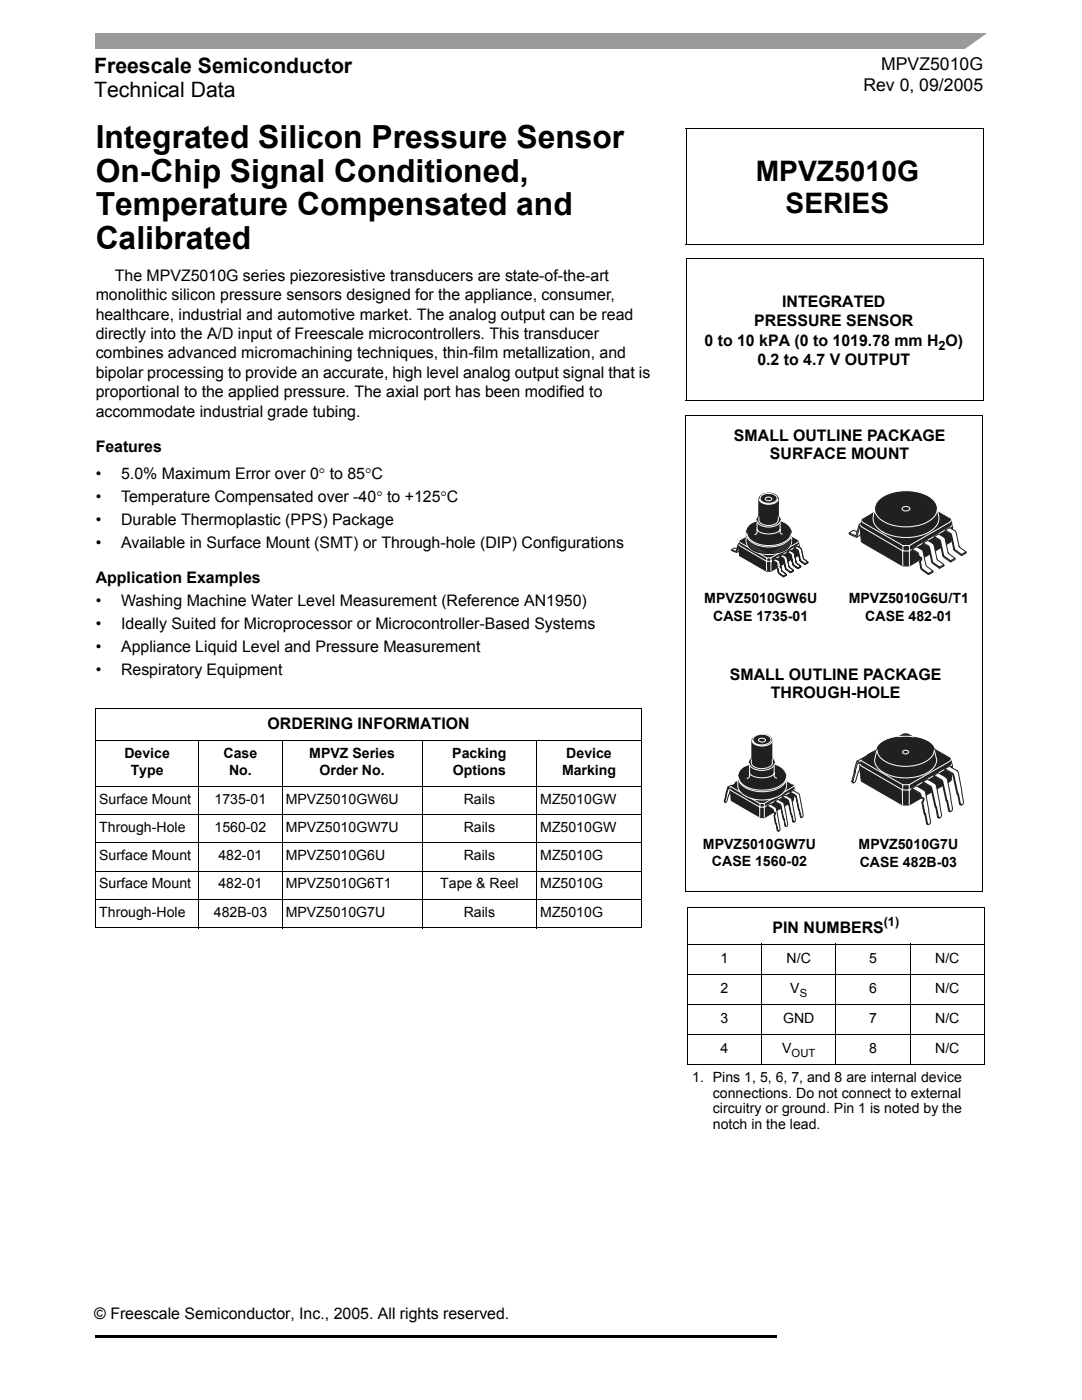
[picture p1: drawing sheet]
<svg xmlns="http://www.w3.org/2000/svg" width="216mm" height="279mm" viewBox="0 0 216 279" stroke-linecap="round" stroke-linejoin="round" font-family="sans-serif">
<path d="M19.1 266.4h135.7v.5h-135.7zM154.8 266.4h.2v.5h-.2z" fill="#000"/>
<path d="M19 6.6h177.8v3.2h-177.8z" fill="#9a9a9a"/>
<path d="M192 10.2l5.3-3.8h1.5v3.8z" fill="#fff"/>
<g fill="#fff">
<path d="M157.4 253.2h39.6v13.9h-39.6z"/>
<path d="M19.1 141.4h108.9v6.3h-108.9z"/>
<path d="M19.1 156.9h20.5v5.7h-20.5z"/>
<path d="M39.6 156.9h16.7v5.7h-16.7z"/>
<path d="M56.3 156.9h27.9v5.7h-27.9z"/>
<path d="M84.2 156.9h22.9v5.7h-22.9z"/>
<path d="M107.1 156.9h20.9v5.7h-20.9z"/>
<path d="M19.1 162.6h20.5v5.6h-20.5z"/>
<path d="M39.6 162.6h16.7v5.6h-16.7z"/>
<path d="M56.3 162.6h27.9v5.6h-27.9z"/>
<path d="M84.2 162.6h22.9v5.6h-22.9z"/>
<path d="M107.1 162.6h20.9v5.6h-20.9z"/>
<path d="M19.1 168.2h20.5v5.6h-20.5z"/>
<path d="M39.6 168.2h16.7v5.6h-16.7z"/>
<path d="M56.3 168.2h27.9v5.6h-27.9z"/>
<path d="M84.2 168.2h22.9v5.6h-22.9z"/>
<path d="M107.1 168.2h20.9v5.6h-20.9z"/>
<path d="M19.1 173.8h20.5v5.7h-20.5z"/>
<path d="M39.6 173.8h16.7v5.7h-16.7z"/>
<path d="M56.3 173.8h27.9v5.7h-27.9z"/>
<path d="M84.2 173.8h22.9v5.7h-22.9z"/>
<path d="M107.1 173.8h20.9v5.7h-20.9z"/>
<path d="M19.1 179.5h20.5v5.6h-20.5z"/>
<path d="M39.6 179.5h16.7v5.6h-16.7z"/>
<path d="M56.3 179.5h27.9v5.6h-27.9z"/>
<path d="M84.2 179.5h22.9v5.6h-22.9z"/>
<path d="M107.1 179.5h20.9v5.6h-20.9z"/>
</g>
<g fill="none" stroke="#000" stroke-width=".2">
<path d="M136.9 25.7h59.3M136.9 25.6v23.1M196.2 25.7v23.1M136.8 48.7h59.4M136.9 51.6h59.3M136.9 51.6v28.3M196.2 51.6v28.3M136.8 79.9h59.4M19 141.4h109.1M19 147.7h109.1M19 156.9h109.1M19.1 141.5v43.5"/>
<path d="M39.6 147.7v37.5M56.3 147.7v37.5M84.2 147.7v37.5M107.1 147.7v37.5M128 141.5v43.5M19 162.6h109.1M19 168.2h109.1M19 173.8h109.1M19 179.5h109.1M19 185.1h109.1"/>
</g>
<path d="M136.8 25.6l.1 .2zM196.1 25.6l.1 .1zM136.8 48.7l.2 .1zM196.2 48.7v.1z" fill="#000"/>
<g fill="#fff">
<path d="M137.2 181.2h59.2v7.2h-59.2z"/>
<path d="M137.2 188.4h14.8v6h-14.8z"/>
<path d="M152 188.4h14.8v6h-14.8z"/>
<path d="M166.8 188.4h14.8v6h-14.8z"/>
<path d="M181.6 188.4h14.8v6h-14.8z"/>
<path d="M137.2 194.4h14.8v6h-14.8z"/>
<path d="M152 194.4h14.8v6h-14.8z"/>
<path d="M166.8 194.4h14.8v6h-14.8z"/>
<path d="M181.6 194.4h14.8v6h-14.8z"/>
<path d="M137.2 200.4h14.8v6h-14.8z"/>
<path d="M152 200.4h14.8v6h-14.8z"/>
<path d="M166.8 200.4h14.8v6h-14.8z"/>
<path d="M181.6 200.4h14.8v6h-14.8z"/>
<path d="M137.2 206.4h14.8v6h-14.8z"/>
<path d="M152 206.4h14.8v6h-14.8z"/>
<path d="M166.8 206.4h14.8v6h-14.8z"/>
<path d="M181.6 206.4h14.8v6h-14.8z"/>
</g>
<g fill="none" stroke="#000" stroke-width=".2">
<path d="M136.8 82.9h59.4M136.8 82.8v95.2M196.1 82.9v95.2M136.7 178h59.4M137.1 181.2h59.4M137.1 188.4h59.4M137.1 194.4h59.4M137.2 181.3v31M152 188.3v24.2M166.8 188.3v24.2M181.6 188.3v24.2M196.4 181.3v31"/>
<path d="M137.1 200.4h59.4M137.1 206.4h59.4M137.1 212.4h59.4"/>
</g>
<path d="M169.4 97.8h23.5v16.9h-23.5z" fill="#fff"/>
<g fill="none" stroke="#231e1f" stroke-width=".2">
<path d="M169.4 106.3l1.3 .6M169.4 106.3v.3M171 106.1l-.7-.3-.9 .5M171.4 104.8l-.6 2-.1 .1M171.5 104.7l.9-.5 1.2 .6M171.6 105l-.7 2.2-1.5-.6M171.6 105.1l1.4 .5M171.6 105.1v.2M171.6 104.7l-.2 .1M171.7 104.7l1 .6M171.7 105h-.1M171.7 105l1 .6"/>
<path d="M171.9 106.6l-1 .6M172.2 105.3l-.3 1.3M172.7 105.3v.3M173.2 104.9l-.7-.3-.9 .5M173.6 104.8l-.9 .5M173.6 104.8v.3l-.9 .5M173.7 103.4l.9-.5 1.2 .6M173.8 103.7l1.1 .6M173.8 103.7l-.7 2.2-1.5-.6M173.8 103.8v.3l1.3 .5M173.8 103.8l1.2 .5M174.4 104l-.3 1.3-1 .7"/>
<path d="M174.9 104l-1.2-.6-.7 2.2M174.9 104v.3M175.4 104.5l-.3 .1M175.4 103.6l-.7-.3-.9 .5M175.8 103.5l-.9 .5M175.8 103.5v.3l-.9 .5M175.8 102.2l.2-.1 1.1 .7M175.8 102.3l-.6 2h-.1M176 102.5l1.4 .5M176.1 102.4l-.1 .1-.6 2M176.1 102.4l1 .6M176.6 102.8l-.4 1.3-.9 .6"/>
<path d="M176.7 101.6l1.3 .7M176.7 101.6l-.8 .5M177.1 102.8v.2M177.6 102.3l-.7-.3-.9 .5M178 102.3l-.9 .5M178 102.3v.2l-.9 .5M178.1 101.2l1.2 .6M178.2 101.2l-.7 2.2-1.5-.6v-.3M178.2 100.9l-.2 .1-.6 2M178.2 100.9l1.1 .6M178.8 101.5l-.4 1.3-.9 .6M178.9 100.4l1.3 .6"/>
<path d="M178.9 100.4l-.8 .5M179.3 101.5v.3M180.2 101l-.9 .5M180.2 101v.2l-.9 .6"/>
</g>
<path d="M172.1 103.6l8-4.7a1.31 1.31 0 0 1 1.3 0l8.1 4.6 .2 .2 .4 1.3-.4 3.1-8.2 4.8h-1.4l-8.1-4.7-.4-3.2z" fill-rule="evenodd" fill="#231e1f"/>
<path d="M172.1 103.6l8-4.7a1.31 1.31 0 0 1 1.3 0l8.1 4.6 .2 .2 .4 1.3-.4 3.1-8.2 4.8h-1.4l-8.1-4.7-.4-3.2z" fill="none" stroke="#231e1f" stroke-width=".2"/>
<path d="M175.4 99.7a9.1 9.1 0 0 1 10.8 0 2.56 2.56 0 0 1 .9 1.9l.2 1.2a2.95 2.95 0 0 1-1.9 3.4 10.3 10.3 0 0 1-9.3 0 2.91 2.91 0 0 1-1.8-3.3l.2-1.5a2.64 2.64 0 0 1 .9-1.7z" fill-rule="evenodd" fill="#231e1f"/>
<path d="M175.4 99.7a9.1 9.1 0 0 1 10.8 0 2.56 2.56 0 0 1 .9 1.9l.2 1.2a2.95 2.95 0 0 1-1.9 3.4 10.3 10.3 0 0 1-9.3 0 2.91 2.91 0 0 1-1.8-3.3l.2-1.5a2.64 2.64 0 0 1 .9-1.7zM171.7 104.7l.2 .5 8.2 4.8M172 103.9l.2 .4 7.9 4.6h1.4M180.1 101.3a.98 .98 0 0 1 1.5 .2 .91 .91 0 0 1-1.6 0zM180.1 109.9v3M180.2 108.9l-.1 1.1M181.5 108.9v4M187 101.5a3.4 3.4 0 0 1-2.3 2.9 9.5 9.5 0 0 1-9.1-.9 2.69 2.69 0 0 1-1.1-2M189.7 103.8l-.2 .4-8 4.7M190 104.6l-.2 .5-8.3 4.9h-1.4" fill="none" stroke="#fff" stroke-width=".2"/>
<path d="M182 109.6l.9-.5 1.1 .7 .8 3.1 1.4 1.1v.2l-.9 .5-1.5-1.1-.3-1.5 .3-.7-.3-.2-.2 .1-.2-.8-1.1-.6z" fill-rule="evenodd" fill="#fff"/>
<path d="M182 109.6l1 .6 .3 .4M183.1 110.6l.2 .7M183.3 111.2l.3 .1a.59 .59 0 0 1-.1 .8M183.3 110.6l.2 .6-.2 .1M183.4 111.2h.2a.47 .47 0 0 1 .4 .4 .47 .47 0 0 1-.4 .5M183.5 112.1l.3 1.5 1.5 1.1M183.5 112.1h.2l.2 1.3M183.9 113.3l1.4 1.1M184.2 110.1l-.3-.4-1-.6-.9 .5v.3l1.1 .7M184.2 110.1l.6 2.8 1.4 1.1v.2l-.9 .5M185.3 114.4v.3M186.1 113.9l-.8 .5" fill="none" stroke="#231e1f" stroke-width=".2"/>
<path d="M184.2 108.3l.9-.5 1.1 .7 .8 3.1 1.4 1.1v.2l-.9 .5-1.5-1-.7-3.1-1.1-.7z" fill-rule="evenodd" fill="#fff"/>
<path d="M184.2 108.3l1 .6M184.2 108.3l.9-.5 1.1 .7 .8 3.1 1.4 1.1v.2l-.9 .5-1.5-1-.7-3.1-1.1-.7zM185.2 108.9l.3 .4M185.5 109.3l.7 3M186.2 112.3l1.3 .9M187.5 113.2v.2M188.3 112.7l-.8 .5" fill="none" stroke="#231e1f" stroke-width=".2"/>
<path d="M186.4 107.1l.9-.5 1.2 .7 .7 3.1 1.4 1v.3l-.9 .5-1.5-1.1-.7-3-1.1-.8z" fill-rule="evenodd" fill="#fff"/>
<path d="M186.4 107.1l1 .6M186.4 107.1l.9-.5 1.2 .7 .7 3.1 1.4 1v.3l-.9 .5-1.5-1.1-.7-3-1.1-.8zM187.4 107.7l.3 .4M187.7 108.1l.6 2.7M188.3 110.8l1.4 1.1M189.7 111.9v.3M190.6 111.4l-.9 .5" fill="none" stroke="#231e1f" stroke-width=".2"/>
<path d="M188.6 105.8l.9-.5 1.1 .7 .8 3.1 1.4 1v.3l-.9 .5-1.5-1.1-.7-3-1.1-.7z" fill-rule="evenodd" fill="#fff"/>
<path d="M188.6 105.8l1 .6 .3 .4M188.6 105.8l.9-.5 1.1 .7 .8 3.1 1.4 1v.3l-.9 .5-1.5-1.1-.7-3-1.1-.7zM189.9 106.8l.6 2.7M190.5 109.5l.1 .2M190.6 109.7l1.3 .9M191.9 110.6v.3M192.8 110.1l-.9 .5" fill="none" stroke="#231e1f" stroke-width=".2"/>
<path d="M169.9 146.3h22.5v18.4h-22.5z" fill="#fff"/>
<g fill="none" stroke="#231e1f" stroke-width=".2">
<path d="M169.9 156l.3 .1M170.5 154l-.6 2 .4 .3M170.6 154.1l-.4 2 .1 .2M171 151.9l.9-.5 1.7 .9M171.8 152.6l-1.2 3.5-.3 .2M172.1 154.6l.2 .2M172.7 152.7l-.6 1.9 .4 .4M172.8 152.7h.1l-.6 2.1 .2 .2M172.8 154.8l-.3 .2M173.2 150.6l.9-.5 1.7 .9M173.4 150.6l-.3 .1-.5 1.9 .2 .1M173.4 150.6l1.5 .9 .9-.5"/>
<path d="M173.4 150.9l-.1 .1-.5 1.7M173.4 150.9l1.5 .9 .9-.5v-.3M173.6 152.3l-.9 .6-1.7-1-.6 2.1 .2 .1M173.6 152.3v.3l-.9 .5-1.5-.9-.6 1.9M174 151.2l-1.2 3.6M174.3 153.4l.2 .1M174.9 151.4l-.6 2 .4 .3M175 151.5h.1l-.6 2 .2 .2M175.4 149.3l.9-.5 1.7 1M175.6 149.7h-.1l-.5 1.8M175.6 149.7l1.5 .8 .9-.5v-.2M176.2 150l-1.2 3.5-.3 .2"/>
<path d="M176.5 152l.2 .2M177 150.1l-.5 1.9 .4 .4M177.2 150.2h.1l-.6 2 .2 .2M177.5 148.1l.2-.1 1.6 .9 .9-.5M177.5 148.1l-.5 1.9 .2 .2M177.7 148.4l1.6 .8 .9-.5v-.3M177.7 148.4l-.5 1.8M178 149.8l-.9 .5-1.7-1-.6 2.1 .2 .1M178.3 148.6l-1.1 3.6-.3 .2M178.4 147.5l-.8 .5M178.6 147.5h-.2M178.6 147.5l1.6 .9"/>
</g>
<path d="M172.1 151.4l8-4.8 .9-.1 8.5 4.8 .6 1.4-.3 3-.2 .2-8.2 4.8h-1.3l-8.2-4.8-.4-3.2z" fill-rule="evenodd" fill="#231e1f"/>
<path d="M172.1 151.4l8-4.8 .9-.1 8.5 4.8 .6 1.4-.3 3-.2 .2-8.2 4.8h-1.3l-8.2-4.8-.4-3.2z" fill="none" stroke="#231e1f" stroke-width=".2"/>
<path d="M171.6 152.4l.3 .5 8.2 4.8M171.9 151.6l.3 .4 7.9 4.6h1.3M180.1 157.6v3.1M180.2 156.6l-.1 1.1M181.4 156.6v4.1M189.7 151.5l-.2 .4-8.1 4.7M190 152.4l-.3 .4-8.3 4.9h-1.3" fill="none" stroke="#fff" stroke-width=".2"/>
<path d="M175 149.6l-.5 2.1a3.2 3.2 0 0 0 2.2 2.7 9.2 9.2 0 0 0 9.4-.9l.7-1.2 .1-.6-.5-2.1zM175.7 148.4l-.6 .9-.1 .5h11.4a3.3 3.3 0 0 0-2.8-2.4l-2.9-.4a8 8 0 0 0-5 1.4z" fill-rule="evenodd" fill="#231e1f"/>
<path d="M180.2 149.9a.71 .71 0 0 1 1.1 .2 .66 .66 0 0 1-.6 .4 .66 .66 0 0 1-.6-.4zM180.7 146.9l-1.6 .1M180.7 146.9l1.8 .2M186.4 149.6a3.5 3.5 0 0 1-2.8 2.9 8.4 8.4 0 0 1-7.8-1.2l-.7-1.1-.1-.6-.5 2.1a3.8 3.8 0 0 0 3.1 3.1 9.2 9.2 0 0 0 8.5-1.3l.7-1.2 .1-.6-.5-2.1" fill="none" stroke="#fff" stroke-width=".2"/>
<path d="M186.4 149.8a3.3 3.3 0 0 0-2.8-2.4 9.9 9.9 0 0 0-7.9 1l-.6 .9-.1 .5" fill="none" stroke="#231e1f" stroke-width=".2"/>
<path d="M184.2 156l.8-.5 1.8 1.1 1.1 6-.1 .5-.3 .1-.4-.1-1.3-5.8-1.6-1z" fill-rule="evenodd" fill="#fff"/>
<path d="M184.2 156l.8-.5 1.8 1.1 1.1 6-.1 .5-.3 .1-.4-.1-1.3-5.8-1.6-1zM184.2 156l1.5 .9 .2 .2 .9 4h-.2M186.8 161.1l.1-.1 .4 2.1 .2 .1M187.3 163.1h-.2" fill="none" stroke="#231e1f" stroke-width=".2"/>
<path d="M182 157.3l.8-.5 1.6 .9 .2 .3 1.1 6-.1 .4-.3 .2-.4-.2-.4-2h-.1l-.5-2.3 .3-.7-.3-.2-.2 .1-.3-.9-1.4-.8z" fill-rule="evenodd" fill="#fff"/>
<path d="M182 157.3l1.5 .9 .2 .4M183.7 159.3h.4a.6 .6 0 0 1-.2 .8M183.9 159.2h.2a.48 .48 0 0 1 .3 .4 .48 .48 0 0 1-.3 .5M184.4 157.7l.2 .4M184.4 157.7l-1.6-.9-.8 .5v.3l1.4 .8 .3 .9 .2-.1-.1-.6M184.7 158.1l1 5.9-.1 .4-.3 .2-.4-.2-1-4.3M183.9 160.1h.2l.5 2.3h-.2M184.6 162.4h.1l.4 2 .2 .2M185.1 164.4h-.2" fill="none" stroke="#231e1f" stroke-width=".2"/>
<path d="M186.3 154.7l.9-.5 1.8 1.2 1.1 6-.1 .4-.3 .2h-.2l-.2-.2-1.3-5.8-1.7-1z" fill-rule="evenodd" fill="#fff"/>
<path d="M186.3 154.7l.9-.5 1.8 1.2 1.1 6-.1 .4-.3 .2h-.2l-.2-.2-1.3-5.8-1.7-1zM186.3 154.7l1.6 .9M187.9 155.6l.2 .4 .9 3.8h-.2M189 159.8h.1l.4 2 .2 .2M189.5 161.8h-.2" fill="none" stroke="#231e1f" stroke-width=".2"/>
<path d="M188.5 153.4l.9-.5 1.8 1.1 1.1 6.1-.1 .3-.3 .3-.4-.2-1.4-5.9-1.6-.9z" fill-rule="evenodd" fill="#fff"/>
<path d="M188.5 153.4l.9-.5 1.8 1.1 1.1 6.1-.1 .3-.3 .3-.4-.2-1.4-5.9-1.6-.9zM188.5 153.4l1.8 1.1 .9 4h-.2M191.2 158.5l.4 2 .3 .2M191.6 160.5h-.1" fill="none" stroke="#231e1f" stroke-width=".2"/>
<g fill="#fff">
<path d="M141 97h24.9v19h-24.9z"/>
<path d="M143.4 97.1h20v18.8h-20z"/>
</g>
<path d="M152.2 104.1h.1" fill="none" stroke="#231f20" stroke-width=".2"/>
<path d="M149.7 104.8l1-.5 .8-.2h3.9a2.89 2.89 0 0 1 2.5 2.5 2.84 2.84 0 0 1-2 3.6 6.8 6.8 0 0 1-6.2-.7 3.7 3.7 0 0 1-.4-4.3zM151.7 99l-.3 .7v4.4h3.9v-4.5a1.87 1.87 0 0 0-2.4-1.1z" fill-rule="evenodd" fill="#231f20"/>
<path d="M151.7 99a2.49 2.49 0 0 1 3.5 .2l.1 4.9h-3.9v-4.4zM149.7 104.8l1-.5 .8-.2h3.9a2.89 2.89 0 0 1 2.5 2.5 2.84 2.84 0 0 1-2 3.6 6.8 6.8 0 0 1-6.2-.7 3.7 3.7 0 0 1-.4-4.3z" fill="none" stroke="#231f20" stroke-width=".2"/>
<path d="M147.7 107.9l5.3-3.1 .5-.1 5.6 3.2 .4 .9-.2 2-5.5 3.2h-.8l-5.4-3.2-.2-2z" fill-rule="evenodd" fill="#231f20"/>
<g fill="none" stroke="#231f20" stroke-width=".2">
<path d="M146 109.7v.2l.8 .3M147 109.6l-.5-.2-.5 .3M147.3 108.7l-.5 1.3-.8-.3M147.4 108.9v.1M147.4 108.6l-.2 .1M147.4 108.6l.7 .4M147.7 107.9l5.3-3.1 .5-.1 5.6 3.2 .4 .9-.2 2-5.5 3.2h-.8l-5.4-3.2-.2-2zM147.8 109l-.2 .9-.7 .3M147.8 107.9l-.4 .9 .2 2 5.4 3.2h.8M147.9 108.3l.8 .4M147.9 108.3l-.6 .3M148.1 109.2l-.7-.4-.4 1.4h-.2"/>
<path d="M148.1 109v.2M148.4 108.7l-.4-.2-.6 .4M148.7 107.9l-.4 1.3-.9-.3M148.7 108.7l-.6 .3M148.7 108.7v.1l-.6 .4M148.8 108l-.4 1.4-1-.4M149.2 108.2l-.2 .9-.6 .3M159.1 107.8l.4 1-.2 1.8-.2 .3M159.1 110.9l-5.3 3.1M159.1 110.9h.1"/>
</g>
<path d="M147.5 108.6l.1 .3 5.4 3.1M147.6 108.1l.2 .2 5.2 3h.8M152.9 112l.1 2M153 111.4v.6M153.8 111.3v2.7M159.2 108l-.1 .3-5.3 3M159.3 108.9l-5.5 3.1h-.8M159.4 108.6l-.1 .3" fill="none" stroke="#fff" stroke-width=".2"/>
<path d="M154.2 111.8l.6-.3 .7 .5 .5 2 .9 .6v.2l-.6 .3-.9-.7-.3-1 .2-.4-.3-.1-.1-.5-.7-.4z" fill-rule="evenodd" fill="#fff"/>
<g fill="none" stroke="#231f20" stroke-width=".2">
<path d="M154.2 111.8l.8 .5 .1 .6M154.8 112.3l.2 .6h.1M155 112.9l.3 .1-.2 .4M155.1 112.9l.3 .1-.1 .4M155.1 113.4l.3 1 .9 .7M155.1 113.4h.2l.1 .8M155.4 114.2l.1 .2M155.4 111.9l.2 .2M155.4 111.9l-.6-.4-.6 .3v.2l.6 .3M155.5 114.4l.8 .6M155.6 112.1l.4 1.8M156 113.9l.9 .7v.2l-.6 .3-.9-.7-.3-1 .2-.4-.3-.1-.1-.5-.7-.4v-.2l.6-.3 .7 .5 .5 2 .9 .6v.2l-.6 .3"/>
<path d="M156.3 115v.1M156.9 114.6l-.6 .4"/>
</g>
<path d="M155.6 111l.6-.3 .8 .4 .4 2 .9 .7v.2l-.6 .3-.9-.7-.5-2-.7-.4z" fill-rule="evenodd" fill="#fff"/>
<path d="M155.6 111l.7 .4M155.6 111l.6-.3 .8 .4 .4 2 .9 .7v.2l-.6 .3-.9-.7-.5-2-.7-.4v-.2l.6-.3 .8 .4 .4 2 .9 .7v.2l-.6 .3-.9-.7-.5-2-.7-.4zM156.3 111.4l.2 .2M156.5 111.6l.3 1.8M156.8 113.4l.9 .7M157.7 114.1v.2M158.3 113.8l-.6 .3" fill="none" stroke="#231f20" stroke-width=".2"/>
<path d="M157.1 110.2l.5-.4 .8 .5 .5 2 .9 .7v.1l-.6 .4-.9-.6-.5-2.1-.7-.5z" fill-rule="evenodd" fill="#fff"/>
<path d="M157.7 110.7l.6 2.2 .9 .6 .6-.4v-.1l-.9-.7-.5-2-.8-.5-.5 .4v.1l.7 .5 .4 1.9 1 .8M157.7 110.5l.7 2.2M158.4 112.7l.8 .6 .6-.3M158.5 110.5l.4 1.8 .9 .7v.1l-.6 .4M159.2 113.3v.2" fill="none" stroke="#231f20" stroke-width=".2"/>
<path d="M158.5 109.3l.6-.3 .7 .5 .5 2 .9 .7v.1l-.6 .3-.8-.6-.6-2-.7-.5z" fill-rule="evenodd" fill="#fff"/>
<g fill="none" stroke="#231f20" stroke-width=".2">
<path d="M148.7 108l.8 .3M148.7 108l.1 .2 .8 .4M148.7 108l.9 .4M148.8 107.8h-.2M148.8 107.8l.7 .4M148.9 106.6h.1M149.2 107.5l-.5 .3M149.3 107.7l-.6 .3M149.4 107.5l.7 .4v.1l-.5 .3M150.1 107.9l-.5 .3M150.1 107l-.4 1.4M150.2 107.2l-.3 1.3"/>
<path d="M150.4 108.2l-.6 .4M150.7 107.3l-.3 .9M157.1 110.2l.6 .3M158.5 110.5l-.2-.3-.7-.4-.5 .4v.1l.6 .4M158.5 109.3l.7 .4M158.5 109.3l.6-.3 .7 .5 .5 2 .9 .7v.1l-.6 .3-.8-.6-.6-2-.7-.5v-.2l.6-.3 .7 .5 .5 2 .9 .7v.1l-.6 .3-.9-.7-.5-1.9-.7-.5zM159.1 109.7l.6 2.1M159.7 111.8l.9 .7M160.6 112.5v.1M161.2 112.2l-.6 .3"/>
</g>
<path d="M148.9 107.1v1M158 106.5a3.1 3.1 0 0 1-2.8 2.4 6 6 0 0 1-5.9-1.3l-.3-1" fill="none" stroke="#fff" stroke-width=".2"/>
<path d="M151.2 103.2a3.2 3.2 0 0 1 4.4 .2 1.03 1.03 0 0 1-.8 1.5 3.4 3.4 0 0 1-3.6-.5l-.2-.4z" fill-rule="evenodd" fill="#231f20"/>
<path d="M149.5 108.2v.1M149.6 108.4h.1M149.8 108.5l-.2 .1M150.2 107.4l.8 .3h.2M151.2 103.2a3.2 3.2 0 0 1 4.4 .2 1.09 1.09 0 0 1-.8 1.5 3.4 3.4 0 0 1-3.6-.5l-.2-.4zM152.3 106.5l.6-.3v.2l-.6 .3" fill="none" stroke="#231f20" stroke-width=".2"/>
<path d="M151.5 99.6a1.96 1.96 0 0 0 2.5 1 1.34 1.34 0 0 0 1.3-1M152 98.8a2.4 2.4 0 0 1 3 .3 .86 .86 0 0 1-.8 1.2 1.9 1.9 0 0 1-2.5-.8zM152.8 99.4a.84 .84 0 0 1 1.2 .2 .76 .76 0 0 1-1.3 0zM151 103.9a2.07 2.07 0 0 0 2.4 1.3 2.08 2.08 0 0 0 2.3-1.3M151.1 104.4v1.8l-.3 .4-.2 .1M151.1 105.6a2.15 2.15 0 0 0 2.3 1l.6-.1a1.85 1.85 0 0 0 1.7-.9M155.3 103.1v.7a2.04 2.04 0 0 1-2.6 1 1.36 1.36 0 0 1-1.3-1.7M155.7 104.4v1.7v.3l.5 .2M157.9 106.3a3 3 0 0 1-2.7 2.4 6 6 0 0 1-5.8-1.4l-.4-1M158 107.2v.9" fill="none" stroke="#fff" stroke-width=".2"/>
<path d="M155.4 113l-.2 .4z" fill="#231f20"/>
<path d="M155.4 113l-.2 .4" fill="none" stroke="#fff" stroke-width=".2"/>
<path d="M155.1 112.9l.3 .1z" fill="#231f20"/>
<path d="M148.9 108.1a3.1 3.1 0 0 0 2.8 2.4 6.2 6.2 0 0 0 5.9-1.4l.4-1M155.1 112.9l.3 .1" fill="none" stroke="#fff" stroke-width=".2"/>
<path d="M149.1 107.9l4.1 2.5h-.4a3.8 3.8 0 0 1-3.6-1.7z" fill-rule="evenodd" fill="#363539"/>
<path d="M149.1 107.9a2.84 2.84 0 0 0 3.1 2.5h1" fill="none" stroke="#231f20" stroke-width=".2"/>
<path d="M153.9 110.4l3.9-2.7a2.59 2.59 0 0 1-2.6 2.6z" fill-rule="evenodd" fill="#363539"/>
<path d="M157.8 107.7a2.59 2.59 0 0 1-2.6 2.6l-1.3 .1" fill="none" stroke="#231f20" stroke-width=".2"/>
<path d="M139.8 145.5h25.1v20.9h-25.1z" fill="#fff"/>
<g fill="none" stroke="#231f20" stroke-width=".2">
<path d="M144.5 159.9l.1 .1M144.9 158.6l-.4 1.3 .3 .2M144.9 158.6l-.3 1.4 .2 .1M145.2 157.1l.7-.4 1.1 .7M145.3 157.1l-.5 1.4 .1 .1M145.4 157.1l1 .7 .6-.4M145.8 157.5l-.8 2.5M146 159h.2M146.4 157.6l-.4 1.4 .2 .2M146.5 157.7l-.3 1.5M146.5 159.1l-.3 .1M146.7 156.3l-.3 1.3 .1 .1"/>
<path d="M146.8 156.1l.6-.3 1.2 .7M146.9 156.1l-.2 .1M146.9 156.2l1.1 .6 .6-.3M147 157.4v.2l-.6 .3-1.1-.6-.4 1.3M147.3 156.6l-.8 2.4M147.6 158.1l.1 .1M148 156.8l-.4 1.3 .2 .2M148 156.8l-.2 1.5M148.3 155.3l.8-.4 1 .7M148.4 155.5l-.4 1.3M148.4 155.5l1.1 .6M148.6 156.5v.2l-.6 .3-1.1-.6-.4 1.3"/>
<path d="M148.8 155.7l-.7 2.5-.3 .1M149.1 157.2l.1 .1M149.5 155.9l-1.2-.6-.4 1.4 .1 .1M149.5 155.9l-.4 1.3 .2 .2M149.6 155.9l-.3 1.5M149.7 157l-.1 .3-.3 .1M149.9 154.4l.6-.4 1.2 .7M150 154.6l-.4 1.3M150 154.6l1 .6 .7-.5M150.4 154.8l-.3 1.1M150.8 152.5v.1M151.7 154.7l-.7 .3-1.2-.6-.4 1.4"/>
<path d="M152.4 157h.1M153.8 157.9h.1M154.5 160l1 .6M156 159l1.1 .7M157.5 158.1l1.1 .6M157.7 159.4l-1.1-.7-.6 .3v.2l1 .7M158.1 157.8l-.6 .3v.2M145 160l-.2 .1M153 160.9l1.1 .7 .2 .6h-.1l-.1-.4-1.1-.9 .6-.4 1.2 .9M154.2 160.7h.1M155.5 160.5l.2 .3M156.3 160.5l-.2-.3-1-.6-.6 .4 1.1 .8"/>
<path d="M159.9 161.4h.1"/>
</g>
<g fill="#231f20">
<path d="M150.2 147.2l-.3 .6v4.7h3.4a3.3 3.3 0 0 1 3.7 4.2v.2a2.69 2.69 0 0 1-2.2 2.3 7.3 7.3 0 0 1-6.7-.8 3.5 3.5 0 0 1-.8-3.2 2.63 2.63 0 0 1 2.8-2.6l4.1-.1h-.1v-3.8a1.68 1.68 0 0 0-2-2.2 2.71 2.71 0 0 0-1.9 .7z" fill-rule="evenodd"/>
<path d="M145.9 156.8l5.7-3.5 .6-.1 6.1 3.5 .3 .9-.2 2-.2 .3-5.7 3.3h-.9l-5.8-3.4-.1-1.2a2.41 2.41 0 0 1 .2-1.8z" fill-rule="evenodd"/>
</g>
<path d="M145.9 156.8h.1M149.1 156.1l-.2 .9M158.2 156.6l.4 1M158.2 159.9l-5.7 3.3h-.9" fill="none" stroke="#231f20" stroke-width=".2"/>
<path d="M145.7 157.4l.2 .4 5.7 3.3M145.9 156.9l.1 .2 5.6 3.2h.9M147.3 155.2a3.3 3.3 0 0 0 3 2.6 6.5 6.5 0 0 0 6.3-1.5l.4-1.1M158.4 156.8l-.2 .3-5.7 3.2M158.5 157.4l-.1 .3-5.9 3.4h-.9M151.6 161.1v2.1M151.7 160.4l-.1 .7M152.5 160.3v2.9" fill="none" stroke="#fff" stroke-width=".2"/>
<path d="M149.7 151.6a3.4 3.4 0 0 1 4.7 .2 1.16 1.16 0 0 1-.8 1.6 3.6 3.6 0 0 1-3.8-.5l-.3-.4v-.5z" fill-rule="evenodd" fill="#231f20"/>
<path d="M148.6 156.1l1 .4M149.7 151.6a3.4 3.4 0 0 1 4.7 .2 1.16 1.16 0 0 1-.8 1.6 3.6 3.6 0 0 1-3.8-.5l-.3-.4v-.5zM149.8 156.4l-.2 .1M150.9 155.2l.6-.3-.6 .5M157 159.9l.1 .1M157.1 159.7l.1 .3M157.7 159.4l.2 .2M158.5 158.9h.1M158.6 159h.1" fill="none" stroke="#231f20" stroke-width=".2"/>
<path d="M147.2 155.9a2.84 2.84 0 0 0 2.2 3.3 7.2 7.2 0 0 0 6.7-.8 2.52 2.52 0 0 0 .9-2.5M149.5 152.3a2.23 2.23 0 0 0 2.5 1.5 2.18 2.18 0 0 0 2.5-1.5M149.6 154.8l-.1 .3-.5 .3M149.6 154.2a2.34 2.34 0 0 0 2.5 1 2.29 2.29 0 0 0 2.4-1M149.6 152.8v2.1M150.1 147.7a1.73 1.73 0 0 0 2 1.2 1.94 1.94 0 0 0 2-1.1M150.6 146.9a2.47 2.47 0 0 1 3.1 .3 .93 .93 0 0 1-.8 1.3 1.96 1.96 0 0 1-2.7-.9zM151.4 147.5a.94 .94 0 0 1 1.4 .2 .85 .85 0 0 1-1.5 0zM154.1 151.5v.8a1.86 1.86 0 0 1-2.1 1.1 1.82 1.82 0 0 1-2.1-1.1v-.8M154.5 152.8v1.9l.3 .5 .2 .1M157 154.9a3.2 3.2 0 0 1-3 2.6 6.4 6.4 0 0 1-6.3-1.4l-.4-1.1" fill="none" stroke="#fff" stroke-width=".2"/>
<path d="M147.8 158.1l2 1.2M156.4 158.1l-2 1.2" fill="none" stroke="#231f20" stroke-width=".49"/>
<path d="M154.6 159.9l.6-.4 1.1 .6 .1 .3 .8 4.1-.1 .3-.2 .2-.3-.2-.9-4-1.1-.7z" fill-rule="evenodd" fill="#fff"/>
<path d="M154.6 159.9l.6-.4 1.1 .6 .1 .3 .8 4.1-.1 .3-.2 .2-.3-.2-.9-4-1.1-.7zM154.6 159.9l1.2 .9 .6 2.7h-.1M156.4 163.5l.5 1.5M156.6 164.8h.2" fill="none" stroke="#231f20" stroke-width=".2"/>
<path d="M153.1 160.8l.6-.3h.1a1.43 1.43 0 0 1 1.1 .9l.8 4-.1 .4-.3 .1-.2-.1-.2-1.4h-.2l-.3-1.7 .2-.4v-.1h-.3a.91 .91 0 0 0-.7-.9l-.5-.3z" fill-rule="evenodd" fill="#fff"/>
<path d="M153.1 160.8l1.1 .7 .2 .6-.1 .1a.91 .91 0 0 0-.7-.9l-.5-.3v-.2l.6-.3h.1a1.43 1.43 0 0 1 1.1 .9l.8 4-.1 .4-.3 .1-.2-.1-.2-1.4h-.2l-.3-1.7 .2-.4-.2-.2-.2 .1M154.4 162.1l.3 .1v.1l-.2 .4 .4 1.7h-.2M154.4 162.7h.1M154.9 164.4l.4 1.5M155.1 165.8h.1" fill="none" stroke="#231f20" stroke-width=".2"/>
<path d="M156.1 159l.6-.3 1.3 .8 .7 4.2-.3 .4-.2-.1-1-4.1-1.1-.7z" fill-rule="evenodd" fill="#fff"/>
<path d="M156.1 159l.6-.3 1.3 .8 .7 4.2-.3 .4-.2-.1-1-4.1-1.1-.7zM156.1 159l.1 .1a1.44 1.44 0 0 1 1.2 .8l.5 2.7h-.1M157.9 162.6l.5 1.5M158.3 163.9l-.1 .1" fill="none" stroke="#231f20" stroke-width=".2"/>
<path d="M157.6 158.1l.6-.3 1.1 .6 .2 .2 .8 4.1-.3 .5-.3-.2-.9-4-1.2-.8z" fill-rule="evenodd" fill="#fff"/>
<path d="M157.6 158.1l.6-.3 1.1 .6 .2 .2 .8 4.1-.3 .5-.3-.2-.9-4-1.2-.8zM157.6 158.1h.2a1.51 1.51 0 0 1 1.1 .9l.6 2.6h-.2M159.5 161.6l.5 1.6M159.8 163h-.1" fill="none" stroke="#231f20" stroke-width=".2"/>
<g font-size="6.3">
<text x="19.1" y="29.5">Integrated Silicon Pressure Sensor</text>
<text x="19.1" y="36.3">On-Chip Signal Conditioned,</text>
<text x="19.1" y="43">Temperature Compensated and</text>
<text x="19.1" y="49.7">Calibrated</text>
</g>
<g font-size="5.6">
<text x="150.8" y="36.2">MPVZ5010G</text>
<text x="156.7" y="42.5">SERIES</text>
</g>
<g font-size="4.2">
<text x="18.8" y="14.5">Freescale Semiconductor</text>
<text x="18.8" y="19.4">Technical Data</text>
</g>
<g font-size="3.5">
<text x="175.8" y="13.9">MPVZ5010G</text>
<text x="172.3" y="18.2">Rev 0, 09/2005</text>
</g>
<g font-size="3.2">
<text x="19.1" y="59.9">monolithic silicon pressure sensors designed for the appliance, consumer,</text>
<text x="22.9" y="56">The MPVZ5010G series piezoresistive transducers are state-of-the-art</text>
<text x="19.1" y="63.8">healthcare, industrial and automotive market. The analog output can be read</text>
<text x="150.5" y="65.1">PRESSURE SENSOR</text>
<text x="156.1" y="61.3">INTEGRATED</text>
<text x="19.1" y="67.6">directly into the A/D input of Freescale microcontrollers. This transducer</text>
<text x="19.1" y="71.5">combines advanced micromachining techniques, thin-film metallization, and</text>
<text x="140.6" y="69">0 to 10 kPA (0 to 1019.78 mm H O)</text>
<text x="19.1" y="75.4">bipolar processing to provide an accurate, high level analog output signal that is</text>
<text x="151.1" y="72.9">0.2 to 4.7 V OUTPUT</text>
<text x="19.1" y="79.3">proportional to the applied pressure. The axial port has been modified to</text>
<text x="19.1" y="83.2">accommodate industrial grade tubing.</text>
<text x="146.5" y="88.1">SMALL OUTLINE PACKAGE</text>
<text x="19.1" y="90.2">Features</text>
<text x="19.1" y="95.5">ï</text>
<text x="24.2" y="95.5">5.0% Maximum Error over 0° to 85°C</text>
<text x="153.6" y="91.6">SURFACE MOUNT</text>
<text x="19.1" y="100.1">ï</text>
<text x="24.2" y="100.1">Temperature Compensated over -40° to +125°C</text>
<text x="19.1" y="104.7">ï</text>
<text x="24.2" y="104.7">Durable Thermoplastic (PPS) Package</text>
<text x="19.1" y="109.3">ï</text>
<text x="24.2" y="109.3">Available in Surface Mount (SMT) or Through-hole (DIP) Configurations</text>
<text x="19.1" y="116.3">Application Examples</text>
<text x="19.1" y="120.9">ï</text>
<text x="19.1" y="125.5">ï</text>
<text x="24.2" y="120.9">Washing Machine Water Level Measurement (Reference AN1950)</text>
<text x="24.2" y="125.5">Ideally Suited for Microprocessor or Microcontroller-Based Systems</text>
<text x="19.1" y="130.1">ï</text>
<text x="24.2" y="130.1">Appliance Liquid Level and Pressure Measurement</text>
<text x="19.1" y="134.7">ï</text>
<text x="24.2" y="134.7">Respiratory Equipment</text>
<text x="145.6" y="135.8">SMALL OUTLINE PACKAGE</text>
<text x="153.8" y="139.3">THROUGH-HOLE</text>
<text x="53.4" y="145.4">ORDERING INFORMATION</text>
<text x="154.2" y="186.1">PIN NUMBERS</text>
<text x="18.8" y="263.2">© Freescale Semiconductor, Inc., 2005. All rights reserved.</text>
</g>
<g font-size="2.8">
<text x="140.5" y="120.3">MPVZ5010GW6U</text>
<text x="142.3" y="123.8">CASE 1735-01</text>
<text x="169.4" y="120.3">MPVZ5010G6U/T1</text>
<text x="172.7" y="123.8">CASE 482-01</text>
<text x="24.8" y="151.2">Device</text>
<text x="26.1" y="154.7">Type</text>
<text x="44.6" y="151.2">Case</text>
<text x="45.7" y="154.7">No.</text>
<text x="61.7" y="151.2">MPVZ Series</text>
<text x="63.8" y="154.7">Order No.</text>
<text x="90.3" y="151.2">Packing</text>
<text x="90.3" y="154.7">Options</text>
<text x="112.1" y="154.7">Marking</text>
<text x="113" y="151.2">Device</text>
<text x="19.8" y="160.4">Surface Mount</text>
<text x="42.8" y="160.4">1735-01</text>
<text x="57" y="160.4">MPVZ5010GW6U</text>
<text x="92.5" y="160.4">Rails</text>
<text x="107.8" y="160.4">MZ5010GW</text>
<text x="19.8" y="166">Through-Hole</text>
<text x="42.8" y="166">1560-02</text>
<text x="57" y="166">MPVZ5010GW7U</text>
<text x="92.5" y="166">Rails</text>
<text x="107.8" y="166">MZ5010GW</text>
<text x="19.8" y="171.7">Surface Mount</text>
<text x="43.6" y="171.7">482-01</text>
<text x="57" y="171.7">MPVZ5010G6U</text>
<text x="92.5" y="171.7">Rails</text>
<text x="107.8" y="171.7">MZ5010G</text>
<text x="140.3" y="169.4">MPVZ5010GW7U</text>
<text x="142.1" y="172.9">CASE 1560-02</text>
<text x="171.3" y="169.4">MPVZ5010G7U</text>
<text x="171.6" y="173">CASE 482B-03</text>
<text x="19.8" y="177.3">Surface Mount</text>
<text x="43.6" y="177.3">482-01</text>
<text x="57" y="177.3">MPVZ5010G6T1</text>
<text x="87.8" y="177.3">Tape &amp; Reel</text>
<text x="107.8" y="177.3">MZ5010G</text>
<text x="19.8" y="183">Through-Hole</text>
<text x="42.7" y="183">482B-03</text>
<text x="57" y="183">MPVZ5010G7U</text>
<text x="92.5" y="183">Rails</text>
<text x="107.8" y="183">MZ5010G</text>
<text x="143.8" y="192.2">1</text>
<text x="157" y="192.2">N/C</text>
<text x="173.4" y="192.2">5</text>
<text x="186.6" y="192.2">N/C</text>
<text x="143.8" y="198.2">2</text>
<text x="157.7" y="198.2">V</text>
<text x="173.4" y="198.2">6</text>
<text x="186.6" y="198.2">N/C</text>
<text x="143.8" y="204.2">3</text>
<text x="156.3" y="204.2">GND</text>
<text x="173.4" y="204.2">7</text>
<text x="186.6" y="204.2">N/C</text>
<text x="138.1" y="215.9">1. Pins 1, 5, 6, 7, and 8 are internal device</text>
<text x="143.8" y="210.2">4</text>
<text x="156.1" y="210.2">V</text>
<text x="173.4" y="210.2">8</text>
<text x="186.6" y="210.2">N/C</text>
<text x="142.2" y="219">connections. Do not connect to external</text>
<text x="142.2" y="222.2">circuitry or ground. Pin 1 is noted by the</text>
<text x="142.2" y="225.4">notch in the lead.</text>
</g>
<g font-size="2.5">
<text x="187.3" y="69.8">2</text>
<text x="176.3" y="184.8">(1)</text>
</g>
<g font-size="2.2">
<text x="159.6" y="198.9">S</text>
<text x="157.9" y="210.9">OUT</text>
</g>
</svg>
